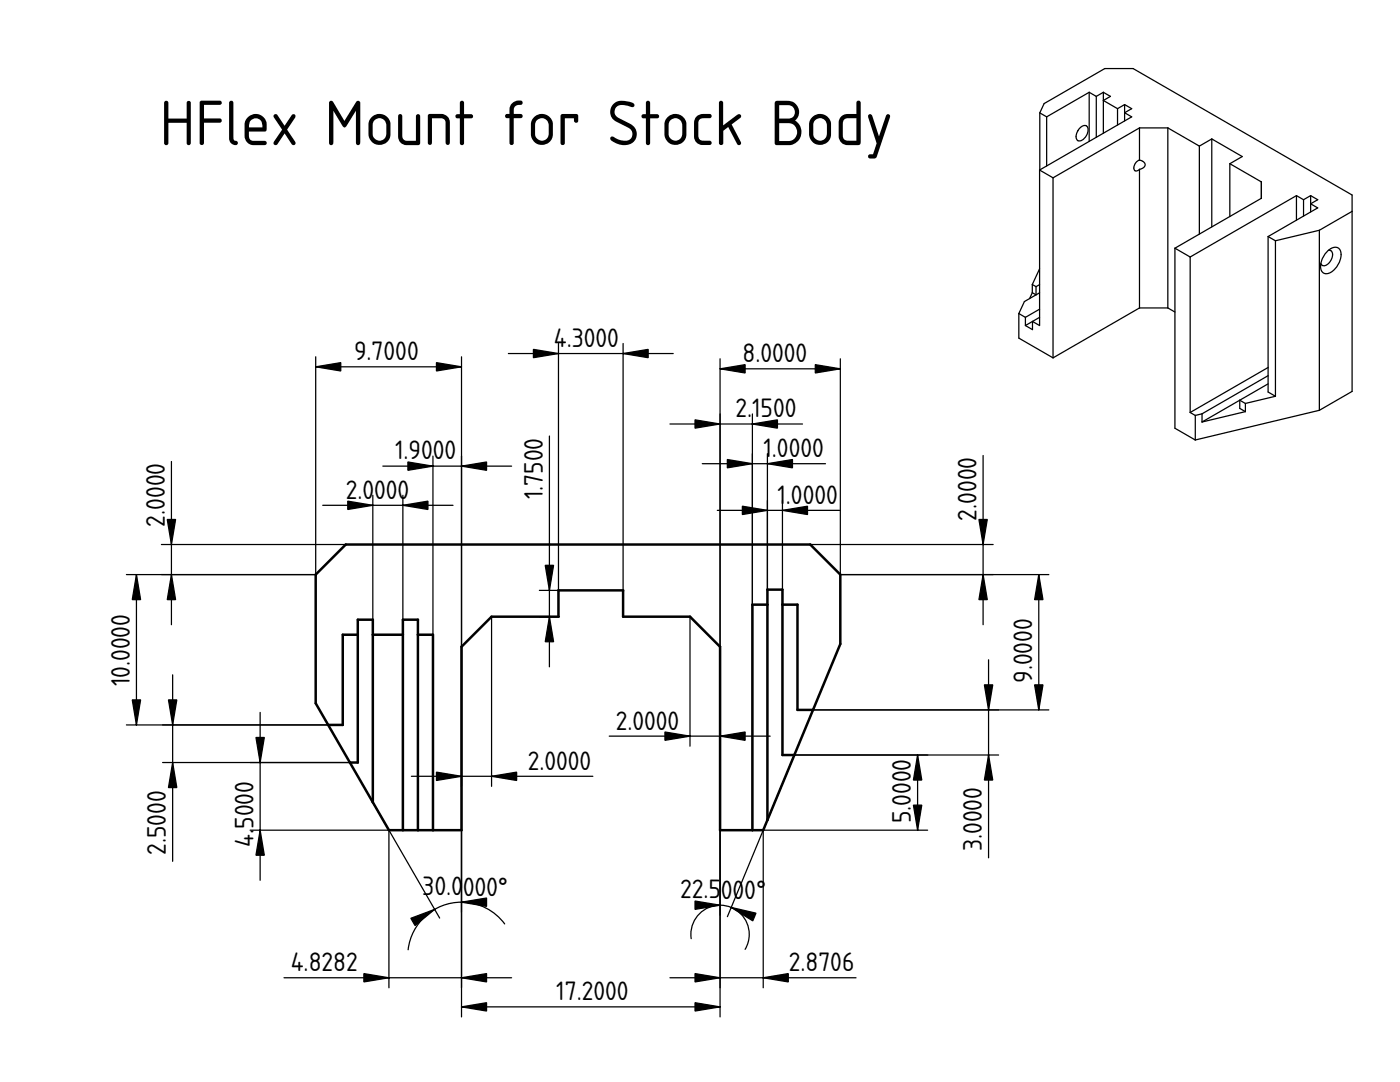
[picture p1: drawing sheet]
<svg xmlns="http://www.w3.org/2000/svg" width="279mm" height="216mm" viewBox="0 0 279 216" stroke-linecap="round" stroke-linejoin="round" font-family="sans-serif">
<path d="M236.6 50.7h.1" fill="none" stroke="#000" stroke-width=".2"/>
<g fill="#fff">
<path d="M210.2 35.5l17.2-10v6.4a1.49 1.49 0 0 0-.9 2.2 .78 .78 0 0 0 .9-.3v27.6l-17.2 10z" fill-rule="evenodd"/>
<path d="M208.4 20.7l12.1-7h5.6l43.7 25.2v3.3l-6.5 3.7-8.8 2.1-1.4-.8 9.9-5.7-1.4-.8 1.4-.8-1.4-.9-1.4 .9-1.5-.9-21.2 12.3-3-1.8 17.2-9.9v-3.3l-6.3-3.6 2.5-1.5-6.1-3.5-2.4 1.5-6.3-3.7h-5.7l-17.2 10-2.7-1.6 18.4-10.6-1.5-.8 1.5-.8-1.5-.8-1.4 .8-2.8-1.6 1.4-.9-1.4-.8-1.4 .8-1.4-.8-8.5 4.9-1.4-.8z" fill-rule="evenodd"/>
</g>
<path d="M236.6 50.7h.1" fill="none" stroke="#000" stroke-width=".2"/>
<g fill="#fff">
<path d="M237.5 51.3l21.2-12.3v4.9l-5.6 3.3v26.1l-15.6 9z" fill-rule="evenodd"/>
<path d="M254.5 48l8.8-2.1v36l-24.8 5.9v-4.9l1.4-.3v1.6l8.6-2.1v-1.6l6-1.4z" fill-rule="evenodd"/>
<path d="M263.3 45.9l6.5-3.7v35.9l-6.5 3.8z" fill-rule="evenodd"/>
<path d="M227.4 25.5h5.7v35.9h-5.7v-27.6a.98 .98 0 0 0 1-1.3l-.4-.3-.6-.3z" fill-rule="evenodd"/>
<path d="M233.1 25.5l6.3 3.7v17.5l-4.9 2.8v12.8l-1.4-.9z" fill-rule="evenodd"/>
</g>
<path d="M236.6 50.7h.1" fill="none" stroke="#000" stroke-width=".2"/>
<g fill="#fff">
<path d="M207.5 33.9l2.7 1.6v35.9l-6.9-3.9v-4.9l1.3 .7v1.7l1.5 .8v-1.7l1.4 .9z" fill-rule="evenodd"/>
<path d="M234.5 49.5l3 1.8v31l1 .6v4.9l-4-2.3z" fill-rule="evenodd"/>
</g>
<path d="M236.6 50.7h.1" fill="none" stroke="#000" stroke-width=".2"/>
<g fill="#fff">
<path d="M206.1 64.1l1.4-.8v1.7z"/>
<path d="M261.6 39l1.4 .9-1.4 .8z"/>
<path d="M204.6 65l1.5-.9v1.7z"/>
<path d="M224.4 20.9l1.5 .8-1.5 .8z"/>
<path d="M220.2 18.4l1.4 .8-1.4 .9z"/>
<path d="M224.4 22.5l1.5 .8-1.5 .8z"/>
<path d="M261.6 40.7l1.4 .8-1.4 .8z"/>
<path d="M206 58.4l.8 .4-1.3 .8z"/>
<path d="M208.9 23.3l8.5-4.9v9.8l-8.5 4.9z" fill-rule="evenodd"/>
<path d="M241.8 27.7l6.1 3.5-2.5 1.5v10.5l-3.6 2.1z" fill-rule="evenodd"/>
<path d="M253.1 47.2l1.4 .8v31.1l-1.4-.9z" fill-rule="evenodd"/>
<path d="M239.4 29.2l2.4-1.5v17.6l-2.4 1.4z" fill-rule="evenodd"/>
<path d="M245.4 32.7l6.3 3.6v3.3l-6.3 3.6z" fill-rule="evenodd"/>
<path d="M237.5 82.3l15.6-9v1.7l-13.2 7.6-1.4 .3z" fill-rule="evenodd"/>
<path d="M239.9 82.6l13.2-7.6v1.6l-13.2 7.6z" fill-rule="evenodd"/>
<path d="M264.8 50.3l.5-.5a1.33 1.33 0 0 1 1.5-.4 1.33 1.33 0 0 1 .8 1.4 4.3 4.3 0 0 1-2.6 3.8 1.31 1.31 0 0 1-1.4-1.8l.3-1.2z" fill-rule="evenodd"/>
<path d="M207.5 22.5l1.4 .8v9.8l-1.4 .8z" fill-rule="evenodd"/>
<path d="M220.2 20.1l2.8 1.6v3.2l-2.8 1.7z" fill-rule="evenodd"/>
<path d="M217.4 18.4l1.4 .8v8.2l-1.4 .8z" fill-rule="evenodd"/>
<path d="M204.4 60.2l3.1-1.8v3.3l-2.9 1.6-1.3-.7z" fill-rule="evenodd"/>
<path d="M218.8 19.2l1.4-.8v8.2l-1.4 .8z" fill-rule="evenodd"/>
<path d="M247.4 79.9l5.7-3.3v1.6l1.4 .9-6 1.4z" fill-rule="evenodd"/>
<path d="M265.1 50l.2-.2a1.33 1.33 0 0 1 1.5-.4 1.33 1.33 0 0 1 .8 1.4 4.3 4.3 0 0 1-2.6 3.8 1.31 1.31 0 0 1-1.4-1.8v-.2l.1 .1a.91 .91 0 0 0 1.5-.2 1.84 1.84 0 0 0 .4-2.5z" fill-rule="evenodd"/>
<path d="M239.9 84.2l7.5-4.3v1.6l1.1 .6z" fill-rule="evenodd"/>
<path d="M258.7 39l1.5 .9v3.2l-1.5 .8z" fill-rule="evenodd"/>
<path d="M215.5 25.6a1.01 1.01 0 0 1 1.5-.3 2.27 2.27 0 0 1-1.6 2.8 1.05 1.05 0 0 1-.5-1.6z" fill-rule="evenodd"/>
<path d="M215.5 25.6a1.01 1.01 0 0 1 1.5-.3 2.27 2.27 0 0 1-1.6 2.8 1.05 1.05 0 0 1-.5-1.6z" fill-rule="evenodd"/>
<path d="M223 21.7l1.4-.8v3.2l-1.4 .8z" fill-rule="evenodd"/>
<path d="M260.2 39.9l1.4-.9v3.3l-1.4 .8z" fill-rule="evenodd"/>
<path d="M204.6 63.3l2.9-1.6v1.6l-2.9 1.7z" fill-rule="evenodd"/>
<path d="M264.8 50.3l.3-.3h.4a1.46 1.46 0 0 1 0 2.2 1.12 1.12 0 0 1-1.8 .5l-.1-.1 .3-1z" fill-rule="evenodd"/>
<path d="M226.8 32.3a.95 .95 0 0 1 1.2-.2 .95 .95 0 0 1 .4 1.1l-.4 .4-.6 .2a.61 .61 0 0 1-.8 .3 .61 .61 0 0 1-.3-.8z" fill-rule="evenodd"/>
<path d="M207.5 53.6v3.2l-.7 .4-.8-.4z" fill-rule="evenodd"/>
<path d="M247.4 79.9l1.1 .6v1.6l-1.1-.6z" fill-rule="evenodd"/>
<path d="M206 56.8l.8 .4v1.6l-.8-.4z" fill-rule="evenodd"/>
<path d="M206.8 57.2l.7-.4v1.6l-.7 .4z" fill-rule="evenodd"/>
<path d="M215.2 26l-.1 .2z" fill-rule="evenodd"/>
</g>
<g fill="none" stroke="#000" stroke-width=".25">
<path d="M217.4 18.4l-8.5 4.9M217.4 18.4l1.4 .8M217.4 18.4v9.8M218.8 19.2v8.2M220.2 18.4l1.4 .8-1.4 .9 2.8 1.6M220.2 18.4l-1.4 .8M220.2 18.4v8.2M207.5 33.9l2.7 1.6M207.5 33.9v31.1l-1.4-.9v1.7l-1.5-.8M207.5 22.5l.9-1.8 12.1-7h5.6l43.7 25.2v39.2l-6.5 3.8M207.5 22.5l1.4 .8M207.5 22.5v11.4"/>
<path d="M208.9 23.3v9.8M210.2 35.5v35.9M215.2 26l-.1 .2M215.5 25.6a.99 .99 0 0 1 1.5-.3 2.27 2.27 0 0 1-1.6 2.8 1.01 1.01 0 0 1-.5-1.5zM223 21.7v3.2M224.4 20.9l1.5 .8-1.5 .8 1.5 .8-18.4 10.6M224.4 20.9l-1.4 .8M224.4 20.9v3.2M227.4 31.9a.97 .97 0 0 1 1 1.3l-.4 .4-.6 .2M227.4 31.9a1.49 1.49 0 0 0-.9 2.2 .78 .78 0 0 0 .9-.3M227.4 25.5l-17.2 10M227.4 25.5h5.7"/>
<path d="M227.4 25.5v6.4M227.4 33.8v27.6M233.1 25.5l6.3 3.7M233.1 25.5v35.9M239.4 29.2v17.5M241.8 27.7l-2.4 1.5M241.8 27.7l6.1 3.5-2.5 1.5M241.8 27.7v17.6M245.4 32.7l6.3 3.6v3.3l-17.2 9.9M245.4 32.7v10.5M258.7 39l-21.2 12.3M258.7 39l1.5 .9"/>
<path d="M258.7 39v4.9M260.2 39.9v3.2M261.6 39l1.4 .9-1.4 .8 1.4 .8-9.9 5.7M261.6 39l-1.4 .9M261.6 39v3.3M206 56.8v1.6M206 58.4l-.5 1.2M206 56.8l.8 .4M206.8 57.2v1.6l-.8-.4M207.5 53.6l-1.5 3.2M207.5 58.4l-3.1 1.8-1.1 2.4M207.5 56.8l-.7 .4"/>
<path d="M234.5 49.5v36l4 2.3M234.5 49.5l3 1.8M237.5 51.3v31M253.1 47.2l1.4 .8M253.1 47.2v31l1.4 .9M254.5 48v31.1M263.3 45.9v36M263.3 45.9l-8.8 2.1M264.7 50.4a2.22 2.22 0 0 1 2.3-.9 2.45 2.45 0 0 1 .2 3 3.3 3.3 0 0 1-2.6 2.1 1.43 1.43 0 0 1-1-2 4.8 4.8 0 0 1 1.1-2.2zM265.1 50h.4a1.46 1.46 0 0 1 0 2.2 1.12 1.12 0 0 1-1.8 .5l-.1-.1M269.8 42.2l-6.5 3.7M203.3 62.6v4.9l6.9 3.9"/>
<path d="M203.3 62.6l1.3 .7M204.6 63.3v1.7M207.5 61.7l-2.9 1.6M207.5 63.3l-2.9 1.7M227.4 61.4h5.7M227.4 61.4l-17.2 10M233.1 61.4l1.4 .9M247.4 79.9l-7.5 4.3M247.4 79.9v1.6l1.1 .6M247.4 79.9l1.1 .6M253.1 73.3l-15.6 9M253.1 75l-13.2 7.6"/>
<path d="M253.1 76.6l-5.7 3.3M254.5 79.1l-6 1.4M237.5 82.3l1 .6M238.5 82.9v4.9M239.9 82.6l-1.4 .3M239.9 82.6v1.6M248.5 82.1l-8.6 2.1M248.5 80.5v1.6M263.3 81.9l-24.8 5.9"/>
</g>
<path d="M69 108.7h92.7l6 6v13.8l-15.4 37.2h-8.6v-36.6l-6-6h-13.3v-5.3h-12.9v5.3h-13.4l-6 6v36.6h-14.5l-14.6-25.4v-25.6z" fill-rule="evenodd" fill="#fff"/>
<path d="M115.4 137.2h.1" fill="none" stroke="#000" stroke-width=".2"/>
<path d="M69 108.7h92.7l6 6v13.8l-5.4 13.2h-3.1v-21h-3v-3h-3v3h-3v45h-6.5v-36.6l-6-6h-13.3v-5.3h-12.9v5.3h-13.4l-6 6v36.6h-5.7v-39h-3v-3h-3v3h-6v-3h-3v3h-3v18h-2.9l-2.5-4.4v-25.6z" fill-rule="evenodd" fill="#fff"/>
<path d="M115.4 137.2h.1" fill="none" stroke="#000" stroke-width=".2"/>
<g fill="#fff">
<path d="M74.4 126.7h6v39h-2.8l-3.2-5.6z" fill-rule="evenodd"/>
<path d="M150.2 120.7h3v42.9l-.9 2.1h-2.1z" fill-rule="evenodd"/>
<path d="M153.2 117.7h3v33h2.3l-5.3 12.9z" fill-rule="evenodd"/>
<path d="M80.4 123.7h3v42h-3z" fill-rule="evenodd"/>
<path d="M83.4 126.7h3v39h-3z" fill-rule="evenodd"/>
<path d="M71.4 123.7h3v36.4l-4.6-7.9h1.6z" fill-rule="evenodd"/>
<path d="M156.2 120.7h3v21h3.1l-3.8 9h-2.3z" fill-rule="evenodd"/>
<path d="M68.4 126.7h3v25.5h-1.6l-4.3-7.5h2.9z" fill-rule="evenodd"/>
</g>
<path d="M63 114.7l6-6h92.7l6 6v13.8l-15.4 37.2h-8.6v-36.6l-6-6h-13.3v-5.3h-12.9v5.3h-13.4l-6 6v36.6h-14.5l-14.6-25.4zM71.4 126.7h-3v18h-2.9M74.4 126.7h6M83.4 126.7h3v39M153.2 120.7h-3v45M156.2 120.7h3v21h3.1M69.8 152.2h1.6v-28.5h3v36.4M158.5 150.7h-2.3v-33h-3v45.9M80.4 165.7v-42h3v42" fill="none" stroke="#000" stroke-width=".5"/>
<path d="M115.4 137.2h.1" fill="none" stroke="#000" stroke-width=".2"/>
<g fill="none" stroke="#000" stroke-width=".25">
<path d="M63 71.2v43.5h-37.8M63 73.2h29.1M92.1 71.2v131.7M101.5 70.5h32.9M111.5 68.5v49.3M124.4 68.5v49.3M143.7 71.6v131.3M143.7 73.6h24M167.7 71.6v43.1h41.6M34.2 92.1v32.6M74.4 98.8v24.9M76.4 93h25.7"/>
<path d="M80.4 98.8v24.9M86.4 91v35.7M109.6 87v46.1M133.7 84.6h26.5M140.2 92.5h24.5M150.2 82.6v38.1M153.2 90.5v27.2M156.2 99.8v17.9M196.2 90.9v33.8M27.2 114.7v30M32.2 108.7h36.8M64.4 100.8h26"/>
<path d="M107.6 117.8h4M143.2 101.8h24.3M161.7 108.7h36.5M207.3 114.7v27M34.5 134.7v37.2M98.1 123.1v33.8M107.6 123.1h4M137.7 123.1v25.8M197.3 131.7v39.5M25.2 144.7h40.3M32.5 152.2h37.3M51.9 142.2v33.5"/>
<path d="M82.1 154.9h36.2M121.6 146.9h32.1M162.3 141.7h47M183.1 150.7v15M199.3 150.7h-40.8l-13.3 32.2M49.9 165.7h27.7v31.4M74.4 160.1l13.3 23.1M185.1 165.7h-32.8v31.4M56.7 195.1h45.4M100.7 184.4a10.7 10.7 0 0 0-11.4-4 10.7 10.7 0 0 0-7.8 9.1M133.7 195.1h37.1M137.9 187.3a5.8 5.8 0 0 1 6.9-6.6 5.8 5.8 0 0 1 3.9 8.7"/>
<path d="M92.1 200.9h51.6"/>
</g>
<g fill="#000" stroke="#000" stroke-width=".25">
<path d="M63 73.2l5-.8v1.6zM87.1 72.4l5 .8-5 .8zM106.5 69.7l5 .8-5 .9zM124.4 70.5l5-.8v1.7zM143.7 73.6l5-.8v1.6zM162.7 72.8l5 .8-5 .8zM81.4 92.2l5 .8-5 .8zM92.1 93l5-.8v1.6zM138.7 83.8l5 .8-5 .8zM150.2 84.6l5-.8v1.6zM145.2 91.7l5 .8-5 .9zM153.2 92.5l5-.8v1.7z"/>
<path d="M27.2 114.7l.9 5h-1.7zM34.2 114.7l.8 5h-1.6zM33.4 103.7h1.6l-.8 5zM69.4 100l5 .8-5 .9zM80.4 100.8l5-.8v1.7zM108.8 112.8h1.7l-.9 5zM148.2 101l5 .8-5 .9zM156.2 101.8l5-.8v1.7zM195.4 103.7h1.6l-.8 5zM196.2 114.7l.8 5h-1.6zM207.3 114.7l.8 5h-1.6zM109.6 123.1l.9 5h-1.7z"/>
<path d="M26.4 139.7h1.7l-.9 5zM34.5 152.2l.8 5h-1.7zM33.6 139.7h1.7l-.8 5zM51.1 147.2h1.6l-.8 5zM87.1 154.1l5 .8-5 .8zM98.1 154.9l5-.8v1.6zM132.7 146.1l5 .8-5 .8zM143.7 146.9l5-.8v1.6zM183.1 150.7l.9 5h-1.7zM196.5 136.7h1.6l-.8 5zM197.3 150.7l.8 5h-1.6zM206.5 136.7h1.6l-.8 5z"/>
<path d="M51.9 165.7l.8 5h-1.6zM182.3 160.7h1.7l-.9 5zM72.6 194.3l5 .8-5 .8zM82 183.2l4.7-1.7-3.9 3.2zM92.1 195.1l5-.8v1.6zM92.1 180l5-.8v1.7zM138.7 194.3l5 .8-5 .8zM138.7 179.8l5 .8-5 .9zM145.9 181.1l5 1.1-.7 1.5zM152.3 195.1l5-.8v1.6zM92.1 200.9l5-.8v1.6zM138.7 200.1l5 .8-5 .8z"/>
</g>
<text font-size="12" x="31.9" y="29">HFlex Mount for Stock Body</text>
<g font-size="5">
<text x="70.6" y="71.9">9.7000</text>
<text x="110.5" y="69.2">4.3000</text>
<text x="148.2" y="72.3">8.0000</text>
<text x="146.8" y="83.3">2.1500</text>
<text x="78.8" y="91.7">1.9000</text>
<text x="152.3" y="91.2">1</text>
<text x="154.1" y="91.2">.0000</text>
<text x="69" y="99.5">2.0</text>
<text x="74.7" y="99.5">000</text>
<text x="108.3" y="99.6" transform="rotate(-90 108.3 99.6)">1.7500</text>
<text x="155.1" y="100.5">1</text>
<text x="156.9" y="100.5">.0000</text>
<text x="32.9" y="105.1" transform="rotate(-90 32.9 105.1)">2.0000</text>
<text x="194.9" y="103.9" transform="rotate(-90 194.9 103.9)">2.0000</text>
<text x="25.9" y="137" transform="rotate(-90 25.9 137)">10.0000</text>
<text x="206" y="136.3" transform="rotate(-90 206 136.3)">9.0000</text>
<text x="122.9" y="145.6">2.0000</text>
<text x="105.3" y="153.6">2.0000</text>
<text x="50.6" y="165.4" transform="rotate(-90 50.6 165.4)">5000</text>
<text x="181.8" y="164.3" transform="rotate(-90 181.8 164.3)">5.0000</text>
<text x="33.1" y="170.5" transform="rotate(-90 33.1 170.5)">2.5000</text>
<text x="50.6" y="168.9" transform="rotate(-90 50.6 168.9)">4.</text>
<text x="196" y="169.9" transform="rotate(-90 196 169.9)">3.0000</text>
<text x="84.3" y="178.6" transform="rotate(1 84.3 178.6)">30.0000°</text>
<text x="135.7" y="179.2" transform="rotate(1 135.7 179.2)">22.5000°</text>
<text x="58" y="193.8">4.8282</text>
<text x="157.4" y="193.8">2.8706</text>
<text x="111" y="199.6">17.2000</text>
</g>
</svg>
